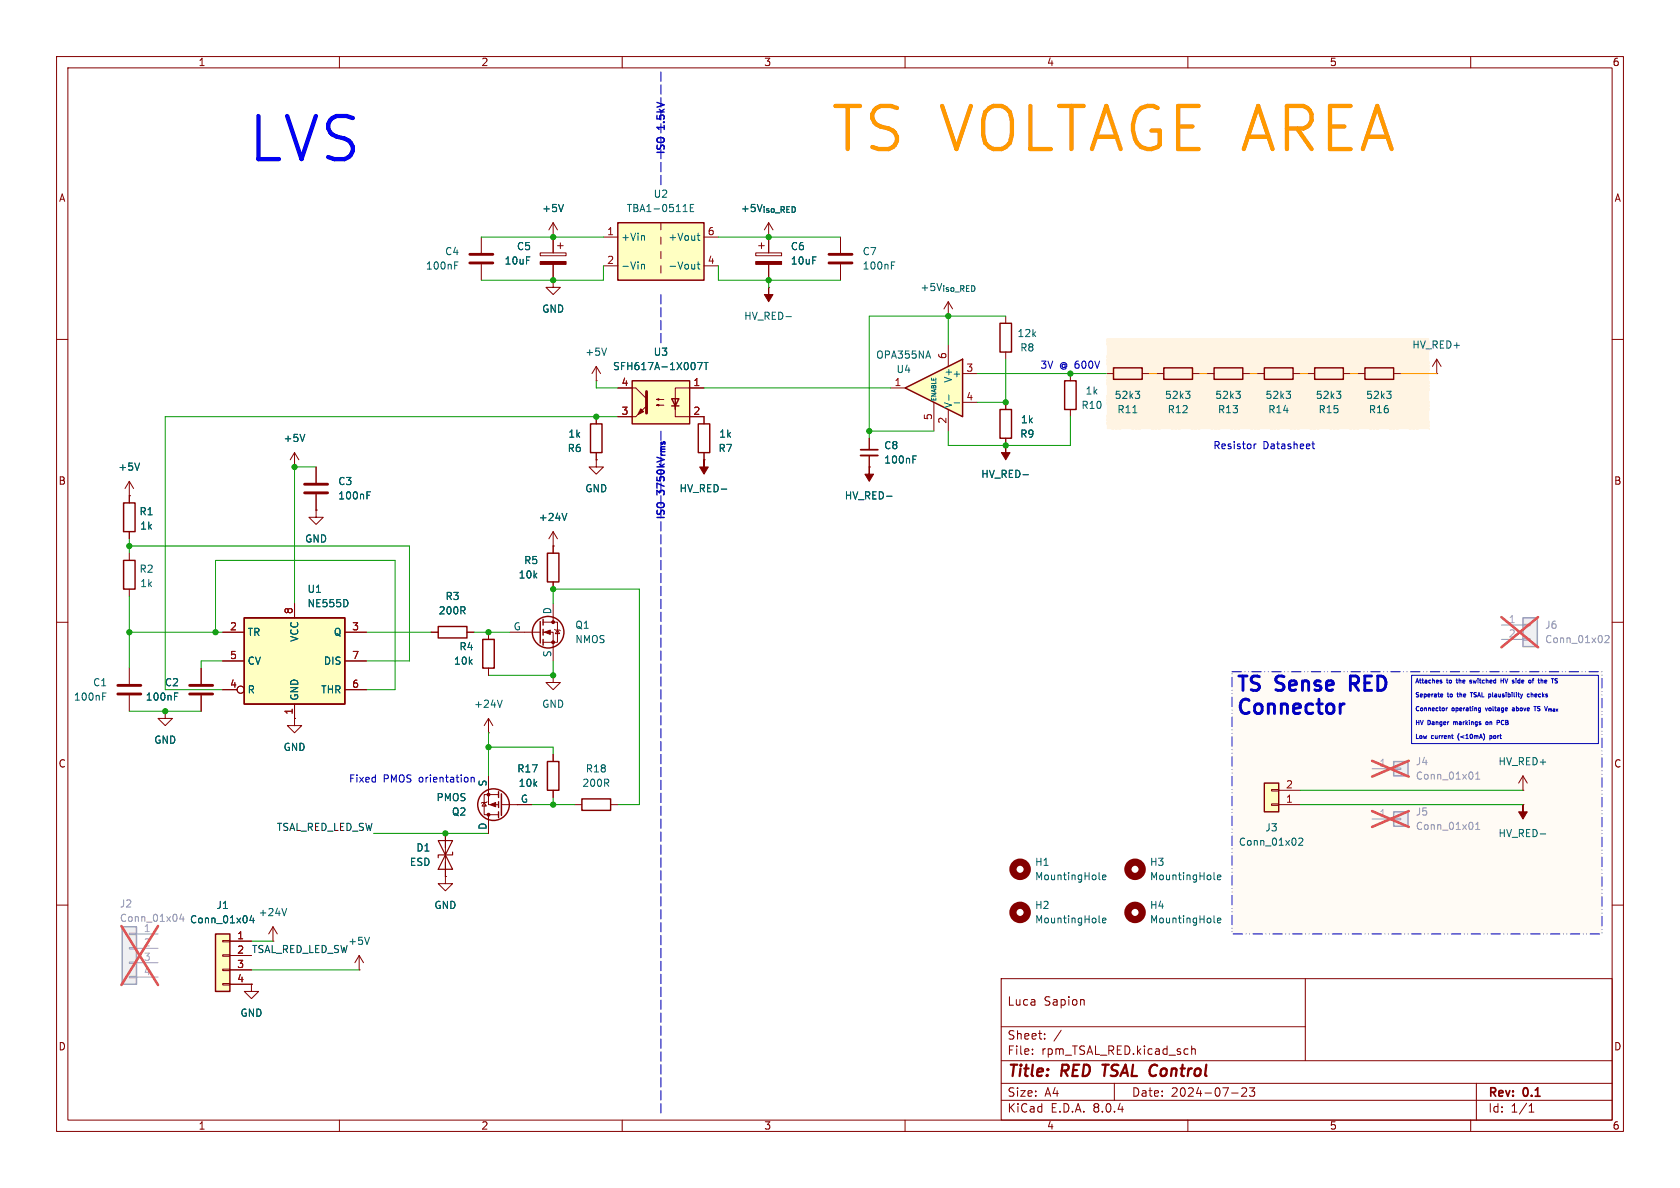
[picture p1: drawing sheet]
<svg xmlns="http://www.w3.org/2000/svg" width="297mm" height="210mm" viewBox="0 0 297 210" stroke-linecap="round" stroke-linejoin="round" font-family="sans-serif">
<g fill="none" stroke="#840000" stroke-width=".18">
<path d="M10 10h277v190h-277zM12 12h273v186h-273zM60 10v2M110 10v2M160 10v2M210 10v2M260 10v2M10 60h2M285 110h2M285 160h2M177 173h108v25h-108zM191.6 176.8l.1 .9"/>
<path d="M230.8 173v14.5M177 194.5h108M177 191.5h108M177 187.5h108M182.5 186.3v.1M182.5 185.5v.1M184.7 183.6v.1M184.7 182.8v.1M187.6 182.1l-1.3 2M197 191.5v3M210 198v2M210.7 184.9v1.5"/>
<path d="M210.7 185.5l.2-.1 .3 .1 .1 .9M217.7 193.2h1.2M219.5 192.4l.6-.1 .2 .1 .1 .3-.9 1.1h.9M220.9 192.3h.9l-.5 .6 .4 .1v.7l-.2 .1h-.4l-.2-.1M230.8 181.5h-53.8M260 198v2M261 191.5v6.5M270.3 196.6h.9M270.3 195.5l.4-.4v1.5"/>
</g>
<path d="M194.9 188.2h1.1M195.5 188.2l-.3 2" fill="none" stroke="#840000" stroke-width=".4"/>
<path d="M152.7 73.3l8.4-4.9 13 22.5 5.4-3.1 1.5 2.7-14.4 8.3-1.5-2.7 5.9-3.4-11.6-20-5.3 3.1z" fill="#fff"/>
<path d="M217.8 118.7h65.4v46.4h-65.4z" fill="#fffbf5"/>
<g fill="none" stroke="#840000" stroke-width="1.3">
<circle cx="180.3" cy="153.7" r="1.27"/>
<circle cx="200.7" cy="153.7" r="1.27"/>
<circle cx="180.3" cy="161.3" r="1.27"/>
<circle cx="200.7" cy="161.3" r="1.27"/>
</g>
<path d="M194.3 155.3l.2 .2M194.9 155.1l.6-.1-.1-.3h-.3l-.2 .2 .1 .6h.4M214.6 155.3l.2 .2M215.2 155.1l.6-.1v-.3h-.4l-.2 .2 .1 .6h.5M194.3 163l.2 .1M194.9 162.7l.6-.1-.1-.2-.3-.1-.2 .2 .1 .6h.4M214.6 163l.2 .1M215.2 162.7l.6-.1v-.2l-.4-.1-.2 .2 .1 .6h.5" fill="none" stroke="#006464" stroke-width=".18"/>
<path d="M223.5 138.4h2.6v5.1h-2.6z" fill="#ffffc2"/>
<path d="M153.7 77.5v2M224.8 139.6h1.3v.2h-1.3zM226.1 139.7h3.8M224.8 142.1h1.3v.3h-1.3zM226.1 142.2h3.8M269.2 142.2h.1" fill="none" stroke="#840000" stroke-width=".18"/>
<path d="M223.5 138.4h2.6v5.1h-2.6z" fill="none" stroke="#840000" stroke-width=".25"/>
<path d="M161.4 81.2h.4M161.4 80.6h.6M229.6 148.3l.5-.1 .2 .3-.8 .9h.8M272.3 147.4h1" fill="none" stroke="#006464" stroke-width=".18"/>
<path d="M152.1 79.5h3.1" fill="none" stroke="#840000" stroke-width=".3"/>
<path d="M269.2 142.2v1.3h.8l-.8 1.3-.7-1.3h.7z" fill="#840000" stroke="#840000" stroke-width=".18"/>
<path d="M246.4 143.5h2.5v2.6h-2.5z" fill="#f0f0f0"/>
<path d="M242.6 144.8h3.8M246.4 144.7h1.2v.2h-1.2z" fill="none" stroke="#a1a1a1" stroke-width=".18"/>
<path d="M246.4 143.5h2.5v2.6h-2.5z" fill="none" stroke="#a1a1a1" stroke-width=".25"/>
<path d="M260.9 146.6h.7M260.9 145.7l.3-.3v1.2" fill="none" stroke="#989898" stroke-width=".18"/>
<path d="M242.6 143.4l6.4 2.8M249 143.4l-6.4 2.8" fill="none" stroke="#e65255" stroke-width=".46"/>
<path d="M177.8 78.7v1.3h.8l-.8 1.3-.8-1.3h.8z" fill="#840000" stroke="#840000" stroke-width=".18"/>
<path d="M177.8 78.7h.1M177.8 71.1v1.3M177.8 77.5v1.2" fill="none" stroke="#840000" stroke-width=".18"/>
<path d="M176.8 72.4h2v5.1h-2z" fill="none" stroke="#840000" stroke-width=".25"/>
<path d="M246.4 134.6h2.5v2.6h-2.5z" fill="#f0f0f0"/>
<path d="M242.6 135.9h3.8M246.4 135.8h1.2v.2h-1.2z" fill="none" stroke="#a1a1a1" stroke-width=".18"/>
<path d="M246.4 134.6h2.5v2.6h-2.5z" fill="none" stroke="#a1a1a1" stroke-width=".25"/>
<path d="M260.9 137.7h.7M260.9 136.8l.3-.3v1.2" fill="none" stroke="#989898" stroke-width=".18"/>
<path d="M242.6 134.5l6.4 2.8M249 134.5l-6.4 2.8" fill="none" stroke="#e65255" stroke-width=".46"/>
<path d="M269.2 109.2h2.6v5.1h-2.6z" fill="#f0f0f0"/>
<path d="M265.4 110.5h3.8M265.4 113h3.8M269.2 112.9h1.3v.3h-1.3zM269.2 110.4h1.3v.2h-1.3z" fill="none" stroke="#a1a1a1" stroke-width=".18"/>
<path d="M269.2 109.2h2.6v5.1h-2.6z" fill="none" stroke="#a1a1a1" stroke-width=".25"/>
<path d="M283.7 112.5l.5-.2 .3 .4-.8 .9h.8" fill="none" stroke="#989898" stroke-width=".18"/>
<path d="M265.4 109.1l6.5 5.3M271.9 109.1l-6.5 5.3" fill="none" stroke="#e65255" stroke-width=".46"/>
<path d="M269.2 139.7h.1M269.2 137.2l-.7 1.2M269.2 137.2v2.5M269.2 137.2l.8 1.2" fill="none" stroke="#840000" stroke-width=".18"/>
<path d="M160 68.6l10.2-5.1v10.2z" fill="#ffffc2"/>
<path d="M176.8 57.2h2v5h-2zM160 68.6l10.2-5.1v10.2z" fill="none" stroke="#840000" stroke-width=".25"/>
<g fill="none" stroke="#840000" stroke-width=".18">
<path d="M135.9 39.4l-.8 1.2M135.9 39.4v5.3M135.9 39.4l.8 1.2M133.6 44.7h4.6v.5h-4.6zM134.1 43.4h1M134.6 42.9v1M135.9 41.9h.1M135.9 50.8h.1M135.9 46.7v2.8M148.6 41.9v2.8M148.6 46.7v2.8M167.6 55.9h.1"/>
<path d="M167.6 53.3v2.6M167.6 53.3l-.7 1.3M167.6 53.3l.8 1.3M177.8 55.9v1.3M157.5 68.6h2.5M165.1 71.1v5.1M167.6 61v3.8M167.6 72.4v3.8M170.2 66h2.5M170.2 71.1h2.5M177.8 62.2v1.3"/>
</g>
<path d="M138.9 56h1M157.6 46.9h.4M157.6 46.3h.6M167.7 69.8v1M168.7 71.2h1" fill="none" stroke="#006464" stroke-width=".18"/>
<path d="M146.6 46.5h4M146.6 45h4" fill="none" stroke="#840000" stroke-width=".51"/>
<g fill="#840000" stroke="#840000" stroke-width=".18">
<path d="M133.6 46.2h4.6v.5h-4.6z"/>
<path d="M135.9 50.8v1.3h.8l-.8 1.2-.8-1.2h.8z"/>
</g>
<path d="M109.2 39.4h15.3v10.1h-15.3z" fill="#ffffc2"/>
<path d="M109.2 39.4h15.3v10.1h-15.3zM104.4 74.9h2v5.1h-2zM123.4 74.9h2.1v5.1h-2.1z" fill="none" stroke="#840000" stroke-width=".25"/>
<g fill="none" stroke="#840000" stroke-width=".18">
<path d="M97.8 39.4v5.3M97.8 39.4l-.8 1.2M97.8 39.4l.8 1.2M116.8 39.4v1.2M85.1 41.9v2.8M85.1 46.7v2.8M95.5 44.7h4.6v.5h-4.6zM97.8 49.5v1.3h1.3l-1.3 1.3-1.3-1.3h1.3M97.8 49.5h.1M97.8 41.9h.1M97.8 46.7v2.8M98.6 43.4h1"/>
<path d="M99.1 42.9v1M106.7 41.9h2.5M106.7 47h2.5M116.8 41.9v1.3M116.8 44.5v1.2M116.8 47v1.3M124.5 41.9h2.5M124.5 47h2.5M105.4 73.7v1.2M124.5 73.7v1.2M52.1 80l-.8 1.3M52.1 80v2.6"/>
<path d="M52.1 80l.7 1.3M105.4 80v1.3M124.5 80v1.3"/>
</g>
<g fill="none" stroke="#006464" stroke-width=".18">
<path d="M99.6 36.1l-.4 1.3M120.8 37.4h.7M122 36.7h.5M122.6 36.1h-.6v1.3h.6M80.4 46.9h.4M80.4 46.3h.6M113.4 46.8l.2-.1 .3 .1v.8M113.4 46.7v.9M113.8 41.6l.1 .2v.7M123.2 46.7h.5M123.2 41.6h.5M123.4 41.2v1.1l.3 .2"/>
<path d="M123.4 46.3v1.1l.3 .2M53.9 76.8l-.4 1.2"/>
</g>
<path d="M83.1 46.5h4M83.1 45h4" fill="none" stroke="#840000" stroke-width=".51"/>
<path d="M95.5 46.2h4.6v.5h-4.6z" fill="#840000" stroke="#840000" stroke-width=".18"/>
<path d="M111.8 67.3h10.1v7.6h-10.1z" fill="#ffffc2"/>
<path d="M111.8 67.3h10.1v7.6h-10.1zM118.7 70.5h1.3l-.6 1.3zM118.7 71.8h1.3" fill="none" stroke="#840000" stroke-width=".25"/>
<g fill="none" stroke="#840000" stroke-width=".18">
<path d="M97.8 49.5h.1M97.8 41.9h.1M97.8 41.9v2.8M97.8 46.7v2.8M135.9 41.9h.1M135.9 41.9v2.8M135.9 46.7v2.8M105.4 67.3h.1M105.4 64.8l-.8 1.2M105.4 64.8v2.5M105.4 73.7v1.2M105.4 64.8l.8 1.2"/>
<path d="M109.2 68.6h3.2l1.9 1.9M109.2 73.7h3.2M116.1 71.6l.4-.1v.3l-.4-.2h1.2M116.1 70.6l.4-.1v.2l-.4-.1h1.2M119.4 71.8v1.9h5.1v1.2M124.5 68.6h-5.1v3.8v-1.9M153.7 77.5v2M177.8 78.7h.1M177.8 71.1v1.3M177.8 77.5v1.2M105.4 80v1.3M124.5 80v1.3"/>
</g>
<g fill="#840000" stroke="#840000" stroke-width=".18">
<path d="M112.4 73.7l1.9-1.9z"/>
<path d="M113.3 72.3l.5 .5-1 .5z"/>
</g>
<path d="M114.3 69.2v3.8" fill="none" stroke="#840000" stroke-width=".51"/>
<path d="M99.6 36.1l-.4 1.3M53.9 76.8l-.4 1.2M107.2 61.5l-.4 1.3M123.3 64.1h.9l-.6 1.2M124.5 64.1h.7M124.8 64.1v1.2M161.4 81.2h.4M161.4 80.6h.6" fill="none" stroke="#006464" stroke-width=".18"/>
<path d="M239.7 119.5h-1v2.5M237.6 124.4l-.4 .2M238.7 120.8h1" fill="none" stroke="#0000c2" stroke-width=".51"/>
<g fill="none" stroke="#0000c2" stroke-width=".18">
<path d="M249.6 119.4h33v12h-33zM251.1 120v.6M251.5 120v.6M253.3 120v.7M255.8 120v.6M257.5 120v.6M258 120v.7M261.3 120v.1M261.7 120v.6M262.7 120v.7M264.4 120v.7M265.4 120v.7"/>
<path d="M265.8 120v.7M266 120l.3 .7 .3-.7M268 120v.1M268.7 120v.7M271.2 120l-.2 .1v.6M272 120v.6M272.4 120v.7M274.2 120h.5M274.5 120v.7M250.3 120.7l.3-.7 .2 .7M250.4 127.3v.8M250.4 129.8v.8"/>
<path d="M250.4 127.7h.4M250.8 122.5h-.4M250.8 125l-.2-.1-.2 .1M250.8 127.3v.8M251.1 127.3l.3 .8 .2-.8M252.8 127.4l-.4-.1v.8M254.3 122.4v.7M254.5 124.9v.6M254.6 120.4l.3 .2M254.7 123.2h.3M254.7 122.7h.2l.2 .2h-.4M254.9 120.3h-.3"/>
<path d="M254.9 120.6l-.3 .1M254.9 120.6h.1M255.7 125.1v.5M255.9 125.1l-.2 .2M256 122.4v.7M256.6 130h.3M256.7 129.8v.6M256.8 130.5l.1 .1M257 127.6v.5M257 127.6v.1M257.4 120.2h.3M257.6 122.7h.2"/>
<path d="M257.7 122.4v.7M257.8 130v.5M258 129.7l-.2 .2M258.1 122.4v.8M259.2 127.3v.8M259.3 129.9l.1-.1v.8M259.8 127.3v.1M259.9 122.4h.4M259.9 124.9v.6M260 129.8l.2 .1M260 129.8v.1M260.1 120.3l-.1-.1-.2 .2 .4 .2"/>
<path d="M260.1 122.4v.8M260.2 120.6l-.4 .1M260.2 120.6h.1M260.3 124.9v.1M261 122.5h-.4M261.2 123.2l.3-.8 .2 .8M261.4 125.2h.3M261.4 125.6h.3M261.5 130.6l.3-.8 .3 .8M261.7 125.1v.7l-.2 .1M262 122.4v.8M262.2 129.7l.2 .2"/>
<path d="M262.6 125.1l.2 .5M263 127.7l-.2-.1-.1 .1v.4l.3-.1M263.4 130.1h.3M263.4 130v.8M263.7 130.5h-.3M263.9 122.4v.7M263.9 124.9v.6M264.3 124.9v.6M265 127.7h-.3M265.1 127.7l-.1-.3-.3-.1v.8M265.1 127.7h-.1M265.2 129.8v.6"/>
<path d="M265.4 120.3h.4M265.9 127.4l-.3-.1-.1 .1M266.3 122.4v.1M266.6 127.4l-.4-.1v.8M266.6 122.4v.8M267.3 122.4v.1M267.4 125.2h.3M267.7 122.4v.7M267.7 125.3l-.3 .2 .1 .1h.2M268.1 122.4v.1M268.1 124.9v.7M268.4 122.4v.7"/>
<path d="M270.4 122.7h-.3l-.1 .1 .1 .4h.3M270.7 122.4v.8M270.9 120.2h.3M271 122.7l-.3 .1M271.2 124.9h.4M271.4 124.9v.7M271.8 125.6h.1M272.3 124.9h-.4v.3M272.7 122.4v.8M273 124.9l.3 .7 .3-.7M273.1 120.5l.3-.1v-.1h-.3v.4h.3M273.9 125.3l.1 .1"/>
<path d="M274 125.4v.3M274.1 125.4h-.1M275.3 120l-.4 .1"/>
</g>
<path d="M217.8 118.7h65.4v46.4h-65.4z" fill="none" stroke="#0000c2" stroke-width=".18" stroke-dasharray="1.7 .6 0 .6 0 .6"/>
<path d="M116.8 12.7v20.3M116.8 52.1v8.9M116.8 76.2v120.7" fill="none" stroke="#0000c2" stroke-width=".18" stroke-dasharray="1.7 .6"/>
<g fill="none" stroke="#009600" stroke-width=".18">
<path d="M85.1 41.9h21.6M106.7 47v2.5h-21.6M127 41.9h21.6M127 47v2.5h21.6M135.9 49.5v1.3M167.6 55.9v5.1M177.8 55.9h-24.1v21.6M105.4 67.3v1.3h3.8M109.2 73.7h-80v48.2M124.5 68.6h33M153.7 76.2h11.4M167.6 76.2v2.5h21.6"/>
<path d="M172.7 66h16.5M177.8 63.5v7.6h-5.1M229.9 139.7h39.3M229.9 142.2h39.3"/>
</g>
<g fill="#009600" stroke="#009600" stroke-width=".18">
<circle cx="167.6" cy="55.9" r=".46"/>
<circle cx="135.9" cy="49.5" r=".46"/>
<circle cx="135.9" cy="41.9" r=".46"/>
<circle cx="153.7" cy="76.2" r=".46"/>
<circle cx="177.8" cy="71.1" r=".46"/>
<circle cx="177.8" cy="78.7" r=".46"/>
<circle cx="97.8" cy="41.9" r=".46"/>
<circle cx="97.8" cy="49.5" r=".46"/>
<circle cx="105.4" cy="73.7" r=".46"/>
</g>
<g font-size="41.8" fill="#009600">
<text x="208" y="85.2" transform="rotate(-30 208 85.2)">Only</text>
<text x="28.2" y="189" transform="rotate(-30 28.2 189)">Internal</text>
</g>
<text font-size="10.6" fill="#00f" x="43.5" y="29.6">LVS</text>
<text font-size="10.6" fill="#f90" x="146.6" y="27.8">TS VOLTAGE AREA</text>
<g font-size="3.5" fill="#0000c2">
<text x="218.4" y="122.9">TS</text>
<text x="225.7" y="122.9">Sense</text>
<text x="239.8" y="122.9">RED</text>
<text x="218.4" y="127">Connector</text>
</g>
<g font-size="2.8" fill="#840000">
<text x="178" y="190.9">Title:</text>
<text x="187.7" y="190.9">RED</text>
<text x="195.8" y="190.9">TSAL Control</text>
</g>
<g font-size="2.1" fill="#840000">
<text x="178" y="178">Luca</text>
<text x="184.5" y="178">Sapion</text>
<text x="178" y="184">Sheet:</text>
<text x="178" y="186.7">File:</text>
<text x="184.1" y="186.7">rpm_TSAL_RED.kicad_sch</text>
<text x="178" y="196.9">KiCad</text>
<text x="178" y="194.1">Size:</text>
<text x="184.7" y="194.1">A4</text>
<text x="185.7" y="196.9">E.D.A.</text>
<text x="193.3" y="196.9">8.0.4</text>
<text x="200" y="194.1">Date:</text>
<text x="207" y="194.1">2024-07-23</text>
<text x="263" y="194.3">Rev:</text>
<text x="263" y="196.9">Id:</text>
<text x="267.1" y="196.9">1/1</text>
<text x="269.4" y="194.3">0.1</text>
</g>
<g font-size="1.8" fill="#840000">
<text x="35" y="11.9">1</text>
<text x="85" y="11.9">2</text>
<text x="135" y="11.9">3</text>
<text x="185" y="11.9">4</text>
<text x="235" y="11.9">5</text>
<text x="285" y="11.9">6</text>
<text x="10.3" y="35.9">A</text>
<text x="285.3" y="35.9">A</text>
<text x="10.3" y="85.9">B</text>
<text x="285.3" y="85.9">B</text>
<text x="10.3" y="135.9">C</text>
<text x="285.3" y="135.9">C</text>
<text x="10.3" y="185.9">D</text>
<text x="285.3" y="185.9">D</text>
<text x="35" y="199.9">1</text>
<text x="85" y="199.9">2</text>
<text x="135" y="199.9">3</text>
<text x="185" y="199.9">4</text>
<text x="235" y="199.9">5</text>
<text x="285" y="199.9">6</text>
</g>
<g font-size="1.8" fill="#0000c2">
<text x="117.9" y="22.9" transform="rotate(-90 117.9 22.9)">1.5kV</text>
<text x="117.9" y="27.5" transform="rotate(-90 117.9 27.5)">ISO</text>
<text x="183.8" y="65.4">3V</text>
<text x="187.3" y="65.4">@ 600V</text>
<text x="214.4" y="79.6">Resistor</text>
<text x="223.3" y="79.6">Datasheet</text>
<text x="117.9" y="87.4" transform="rotate(-90 117.9 87.4)">3750kV_{rms}</text>
<text x="117.9" y="92.1" transform="rotate(-90 117.9 92.1)">ISO</text>
<text x="61.6" y="138.5">Fixed</text>
<text x="67.7" y="138.5">PMOS orientation</text>
</g>
<g font-size="1.8" fill="#006464">
<text x="115.5" y="35.2">U2</text>
<text x="95.8" y="37.7">+5V</text>
<text x="110.7" y="37.7">TBA1-0511E</text>
<text x="130.9" y="37.7">+5V_{iso_RED}</text>
<text x="75.2" y="47.9">100nF</text>
<text x="78.6" y="45.3">C4</text>
<text x="89.1" y="47">10uF</text>
<text x="91.3" y="44.4">C5</text>
<text x="109.7" y="42.8">+Vin</text>
<text x="109.7" y="47.9">-Vin</text>
<text x="118.1" y="47.9">-Vout</text>
<text x="118.1" y="42.8">+Vout</text>
<text x="139.7" y="44.4">C6</text>
<text x="139.7" y="47">10uF</text>
<text x="152.4" y="45.3">C7</text>
<text x="152.4" y="47.9">100nF</text>
<text x="162.6" y="51.7">+5V_{iso_RED}</text>
<text x="95.8" y="55.5">GND</text>
<text x="131.5" y="56.7">HV_RED-</text>
<text x="179.8" y="59.8">12k</text>
<text x="103.4" y="63.1">+5V</text>
<text x="108.3" y="65.6">SFH617A-1X007T</text>
<text x="115.5" y="63.1">U3</text>
<text x="154.8" y="63.6">OPA355NA</text>
<text x="180.3" y="62.3">R8</text>
<text x="249.6" y="61.8">HV_RED+</text>
<text x="158.4" y="66.1">U4</text>
<text x="168.3" y="66.9">+</text>
<text x="168.5" y="67.8" transform="rotate(-90 168.5 67.8)">V+</text>
<text x="191.8" y="70">1k</text>
<text x="197" y="70.7">52k3</text>
<text x="205.8" y="70.7">52k3</text>
<text x="214.7" y="70.7">52k3</text>
<text x="223.6" y="70.7">52k3</text>
<text x="232.5" y="70.7">52k3</text>
<text x="241.4" y="70.7">52k3</text>
<text x="100.4" y="77.6">1k</text>
<text x="127" y="77.6">1k</text>
<text x="168.5" y="72.3" transform="rotate(-90 168.5 72.3)">V-</text>
<text x="180.3" y="77.6">R9</text>
<text x="180.4" y="75">1k</text>
<text x="191.1" y="72.5">R10</text>
<text x="197.4" y="73.3">R11</text>
<text x="206.3" y="73.3">R12</text>
<text x="215.2" y="73.3">R13</text>
<text x="224.1" y="73.3">R14</text>
<text x="233" y="73.3">R15</text>
<text x="241.9" y="73.3">R16</text>
<text x="20.8" y="83.4">+5V</text>
<text x="50" y="78.3">+5V</text>
<text x="100.3" y="80.1">R6</text>
<text x="126.9" y="80.1">R7</text>
<text x="156.2" y="79.6">C8</text>
<text x="156.2" y="82.1">100nF</text>
<text x="59.7" y="86">C3</text>
<text x="59.7" y="88.5">100nF</text>
<text x="103.4" y="87.2">GND</text>
<text x="120" y="87.2">HV_RED-</text>
<text x="149.2" y="88.5">HV_RED-</text>
<text x="173.4" y="84.7">HV_RED-</text>
<text x="24.6" y="91.3">R1</text>
<text x="24.7" y="93.8">1k</text>
<text x="95.1" y="92.3">+24V</text>
<text x="24.6" y="101.4">R2</text>
<text x="53.8" y="96.1">GND</text>
<text x="92.6" y="99.9">R5</text>
<text x="24.7" y="104">1k</text>
<text x="54.3" y="105">U1</text>
<text x="54.3" y="107.5">NE555D</text>
<text x="78.7" y="106.3">R3</text>
<text x="91.6" y="102.5">10k</text>
<text x="43.7" y="112.6">TR</text>
<text x="52.9" y="113.6" transform="rotate(-90 52.9 113.6)">VCC</text>
<text x="58.9" y="112.6">Q</text>
<text x="77.5" y="108.8">200R</text>
<text x="90.7" y="111.5">G</text>
<text x="97.5" y="108.7" transform="rotate(-90 97.5 108.7)">D</text>
<text x="101.6" y="113.9">NMOS</text>
<text x="101.6" y="111.4">Q1</text>
<text x="43.7" y="117.7">CV</text>
<text x="57.2" y="117.7">DIS</text>
<text x="80.2" y="117.7">10k</text>
<text x="81.1" y="115.2">R4</text>
<text x="97.5" y="116.3" transform="rotate(-90 97.5 116.3)">S</text>
<text x="13" y="124.1">100nF</text>
<text x="16.4" y="121.5">C1</text>
<text x="25.7" y="124.1">100nF</text>
<text x="29.1" y="121.5">C2</text>
<text x="43.7" y="122.8">R</text>
<text x="52.9" y="124" transform="rotate(-90 52.9 124)">GND</text>
<text x="56.7" y="122.8">THR</text>
<text x="83.7" y="125.3">+24V</text>
<text x="95.8" y="125.3">GND</text>
<text x="27.2" y="131.7">GND</text>
<text x="50" y="132.9">GND</text>
<text x="91.3" y="136.8">R17</text>
<text x="103.5" y="136.8">R18</text>
<text x="264.8" y="135.5">HV_RED+</text>
<text x="77.1" y="141.8">PMOS</text>
<text x="86.1" y="139.1" transform="rotate(-90 86.1 139.1)">S</text>
<text x="91.6" y="139.3">10k</text>
<text x="92" y="142">G</text>
<text x="102.9" y="139.3">200R</text>
<text x="79.8" y="144.4">Q2</text>
<text x="86.1" y="146.8" transform="rotate(-90 86.1 146.8)">D</text>
<text x="218.9" y="149.7">Conn_01x02</text>
<text x="223.6" y="147.2">J3</text>
<text x="264.8" y="148.2">HV_RED-</text>
<text x="72.4" y="153.3">ESD</text>
<text x="73.5" y="150.7">D1</text>
<text x="182.9" y="153.3">H1</text>
<text x="182.9" y="155.8">MountingHole</text>
<text x="203.2" y="153.3">H3</text>
<text x="203.2" y="155.8">MountingHole</text>
<text x="38.2" y="160.9">J1</text>
<text x="76.7" y="160.9">GND</text>
<text x="182.9" y="160.9">H2</text>
<text x="203.2" y="160.9">H4</text>
<text x="33.5" y="163.4">Conn_01x04</text>
<text x="45.6" y="162.2">+24V</text>
<text x="61.5" y="167.2">+5V</text>
<text x="182.9" y="163.4">MountingHole</text>
<text x="203.2" y="163.4">MountingHole</text>
<text x="42.4" y="179.9">GND</text>
</g>
<g font-size="1.8" fill="#a90000">
<text x="107.2" y="41.7">1</text>
<text x="125" y="41.7">6</text>
<text x="107.2" y="46.7">2</text>
<text x="125" y="46.7">4</text>
<text x="167.4" y="63.6" transform="rotate(-90 167.4 63.6)">6</text>
<text x="170.7" y="65.8">3</text>
<text x="109.8" y="68.3">4</text>
<text x="122.5" y="68.3">1</text>
<text x="158" y="68.3">1</text>
<text x="170.7" y="70.9">4</text>
<text x="109.8" y="73.4">3</text>
<text x="122.5" y="73.4">2</text>
<text x="164.8" y="74.4" transform="rotate(-90 164.8 74.4)">5</text>
<text x="167.4" y="75" transform="rotate(-90 167.4 75)">2</text>
<text x="40.6" y="111.5">2</text>
<text x="51.8" y="108.7" transform="rotate(-90 51.8 108.7)">8</text>
<text x="62.2" y="111.5">3</text>
<text x="40.6" y="116.6">5</text>
<text x="62.2" y="116.6">7</text>
<text x="40.6" y="121.7">4</text>
<text x="62.2" y="121.7">6</text>
<text x="51.8" y="126.4" transform="rotate(-90 51.8 126.4)">1</text>
<text x="227.3" y="142">1</text>
<text x="227.3" y="139.4">2</text>
<text x="41.8" y="166.1">1</text>
<text x="41.8" y="168.7">2</text>
<text x="41.8" y="171.2">3</text>
<text x="41.8" y="173.7">4</text>
</g>
<g font-size="1.8" fill="#aaa">
<text x="266.6" y="110.2">1</text>
<text x="266.6" y="112.8">2</text>
<text x="243.8" y="135.6">1</text>
<text x="243.8" y="144.5">1</text>
<text x="25.3" y="164.8">1</text>
<text x="25.3" y="167.4">2</text>
<text x="25.3" y="169.9">3</text>
<text x="25.3" y="172.5">4</text>
</g>
<g font-size="1.8" fill="#989898">
<text x="273.1" y="111.4">J6</text>
<text x="273.1" y="113.9">Conn_01x02</text>
<text x="250.2" y="135.5">J4</text>
<text x="250.2" y="138">Conn_01x01</text>
<text x="250.2" y="144.4">J5</text>
<text x="250.2" y="146.9">Conn_01x01</text>
<text x="21.1" y="160.6">J2</text>
<text x="21.1" y="163.2">Conn_01x04</text>
</g>
<g font-size="1.8" fill="#0f0f0f">
<text x="48.8" y="147">TSAL_RED_LED_SW</text>
<text x="44.4" y="168.6">TSAL_RED_LED_SW</text>
</g>
<text font-size="1.1" fill="#006464" x="165.7" y="71" transform="rotate(-90 165.7 71)">ENABLE</text>
<g font-size="1.1" fill="#0000c2">
<text x="250.1" y="121.2">Attaches</text>
<text x="250.1" y="123.6">Seperate</text>
<text x="255.8" y="121.2">to</text>
<text x="256" y="123.6">to</text>
<text x="257.8" y="121.2">the</text>
<text x="258" y="123.6">the</text>
<text x="260.5" y="121.2">switched</text>
<text x="260.7" y="123.6">TSAL</text>
<text x="264.1" y="123.6">plausibility</text>
<text x="266.3" y="121.2">HV</text>
<text x="268.6" y="121.2">side</text>
<text x="271.3" y="123.6">checks</text>
<text x="271.8" y="121.2">of</text>
<text x="273.9" y="121.2">the</text>
<text x="250.1" y="126.1">Connector</text>
<text x="250.1" y="131">Low</text>
<text x="252.5" y="128.5">Danger</text>
<text x="253.1" y="131">current</text>
<text x="256.7" y="126.1">operating</text>
<text x="257.3" y="128.5">markings</text>
<text x="258.1" y="131">(&lt;10mA)</text>
<text x="263" y="126.1">voltage</text>
<text x="263.3" y="128.5">on</text>
<text x="264" y="131">port</text>
<text x="265.6" y="128.5">PCB</text>
<text x="268" y="126.1">above</text>
<text x="272.2" y="126.1">TS</text>
<text x="274.4" y="126.1">V_{max}</text>
</g>
</svg>
